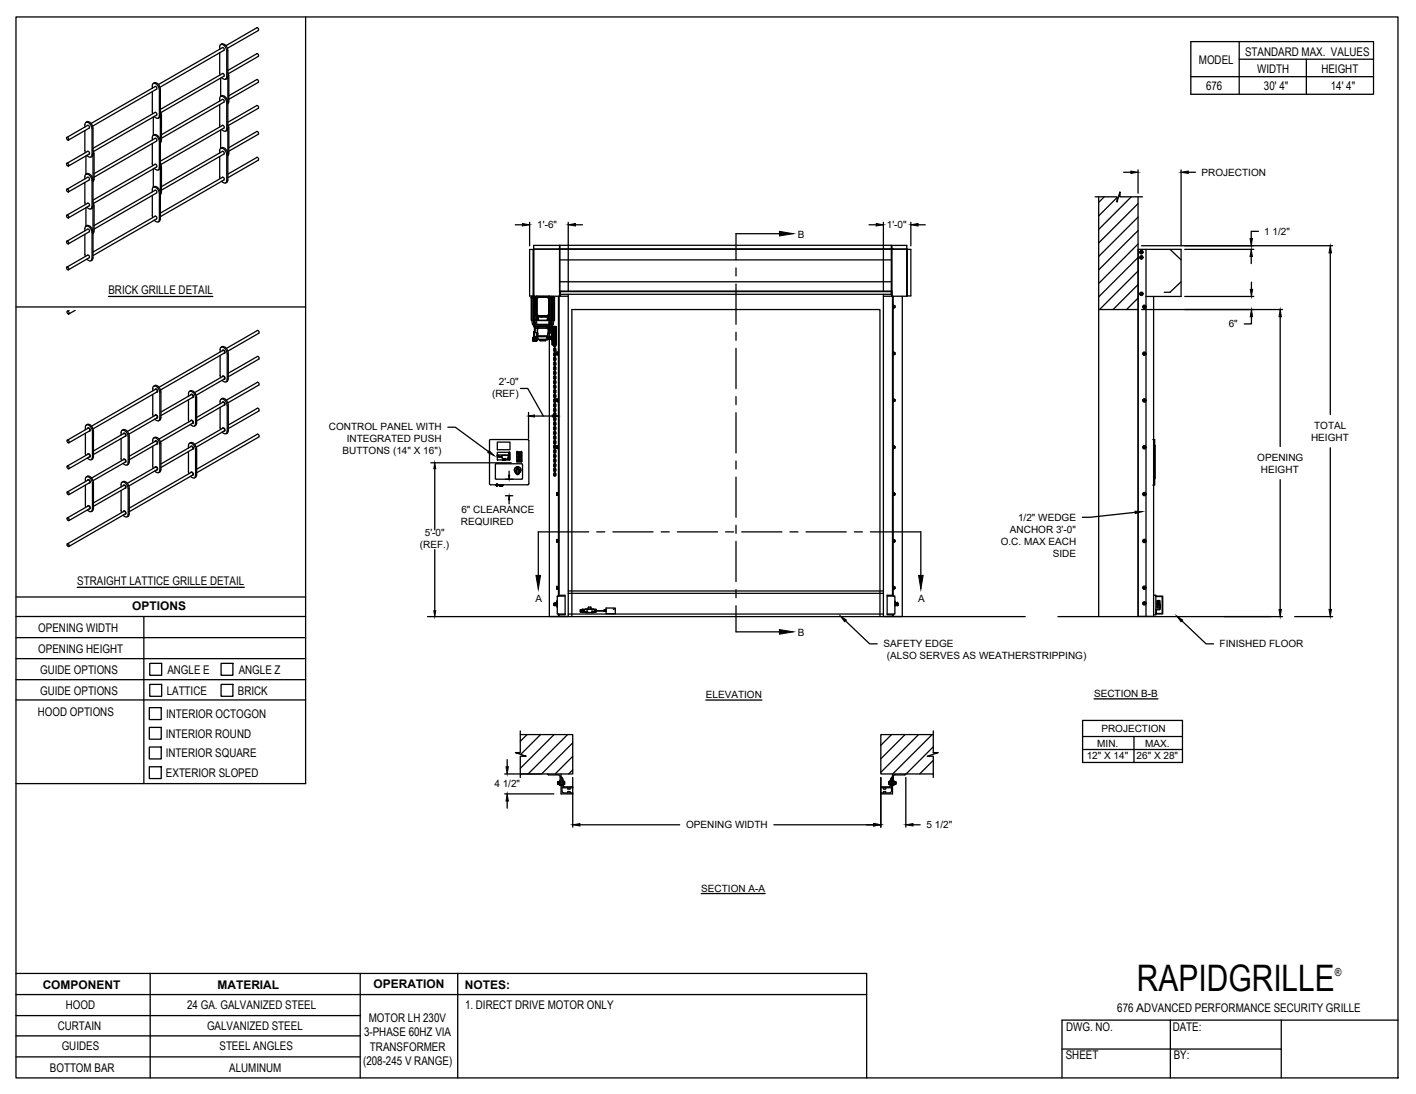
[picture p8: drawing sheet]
<svg xmlns="http://www.w3.org/2000/svg" width="279mm" height="216mm" viewBox="0 0 279 216" stroke-linecap="round" stroke-linejoin="round" font-family="sans-serif">
<!-- layer: SECTION CUTS -->
<g fill="none" stroke="#000" stroke-width=".25">
<path d="M145.2 52.9v1.6M145.2 56v8M153.8 46.1h-8.6v5.2M145.2 65.6v1.6M145.2 68.7v8M145.2 78.3v1.6M145.2 81.4v8M145.2 91v1.6M145.2 94.1v8M116.2 105h-10v8.6M117.8 105h1.5M120.9 105h8"/>
<path d="M130.5 105h1.6M133.6 105h8M143.2 105h1.6M145.2 103.7v1.6M145.2 106.8v8M145.2 116.4v1.6M145.2 119.5v5.2h8.6M146.3 105h8M155.9 105h1.6M159 105h8M168.6 105h1.6M171.7 105h10v8.6"/>
</g>
<path d="M153.8 45.7l2.7 .4-2.7 .5zM105.7 113.6h1l-.5 2.7zM181.3 113.6h.9l-.5 2.7zM153.8 124.2l2.7 .5-2.7 .5z" fill="#000" stroke="#000" stroke-width=".2"/>
<!-- layer: MOTOR LH -->
<g fill="none" stroke="#000" stroke-width=".25">
<path d="M216.1 38.8h4.3v1.1l.6-2v.9h4.4M216.8 38.8v82.9M217.9 38.8l-1.1 1.1M220.4 39l-3.6 3.6M221 38.4l-.2 .2M223.2 38.8l-6.4 6.5M224.6 38.8v82.9M104.8 58.8h.1M104.9 58.8h.1M104.9 58.8v4.4M105 58.7h.1M105 58.7h.3"/>
<path d="M105 58.7l-.2 .1M105 58.4v.3M105.1 58.8h-.3h.4M105.2 58.8v4.4M105.2 49.2v9.2M105.2 58.8h-.4v4.4h.4M105.3 58.4h.1M105.3 49.2h-.8v9.2h.8M105.3 49.2v9.2M105.3 58.5v.2h.5M105.3 58.5h.1M105.3 49.1h4.9"/>
<path d="M105.3 58.5h6.8M105.3 58.5v-10.1h5.1v10.1M105.4 58.7v4.6h-.5M105.4 58.8h-.5v4.4M105.5 58.5v.2M105.5 58.8v4.4M105.6 58.7v.1M105.8 59.9v.8M105.8 59v.7M105.8 58.8h.1M105.8 58.8h-.3v4.4h.2M105.8 59.6v.3"/>
<path d="M105.8 58.7v3.6M105.8 58.8v.2M105.8 58.7h.1M105.9 58.6h2.5v3.8h-2.5zM105.9 58.5h.1M105.9 58.9v3.2M106 58.8v3.3M106 58.5l-.2 .2M106 58.9l.2-.2h1.9l.2 .2v3.2l-.2 .2h-1.9l-.2-.2zM106 58.8l-.1 .1 .1-.1M106 58.5h2.3M106.1 58.7l-.1 .1"/>
<path d="M106.2 58.6l-.2 .2M106.2 58.6l-.1 .1h.1M106.2 58.6v.1M106.2 58.6h1.9M106.5 58.5h.1M107.2 58.5h.1M108 58.6h-1.8M108.1 58.6l.1 .1M108.1 58.7l.2 .2v3.2l-.2 .2M108.2 58.7l.1 .1M108.3 58.5l.2 .2M108.3 58.8l.1 .1"/>
<path d="M108.3 58.8h.1M108.4 58.9v3.2M108.4 58.7l.1 3.6M108.5 58.7h.1M108.5 58.8v4.4l-.3-.1M108.5 58.8h.1M108.5 58.8h.9M108.7 58.7v.1M108.7 58.8v4.4M108.8 58.8v4.4l-.3-.1M108.8 58.5v.2h-.3M108.8 58.7v4.6h.5"/>
<path d="M108.9 58.7h.4M108.9 58.5v.2h-.1M109 58.8v4.4M109.2 58.8h.1M109.2 58.5l.1 .2M109.3 58.7v4.6M109.3 58.8v4.4M109.4 58.8h-.2h.2M109.4 58.8h.1M109.4 58.8v4.4h-.6M110.2 58.5v59.1M110.3 49.1v.1"/>
<path d="M110.3 58.5v59M110.4 49.2h-5.1M110.4 57.6v.7M110.4 49.2h.1M110.4 57.4h.1M110.5 49.1l-.3 .1M110.5 49.1v-.7h65.4v9.7h-65.4v-8.9h65.4M110.5 57.8h.1M110.5 58h.1M110.5 57.7h.1M110.5 57.6h65.4M110.5 49.1h68.4"/>
<path d="M110.5 57.4h65.4M110.5 58.2h.1M110.5 51.3h65.4M110.5 55.6h65.4M110.5 58.1v.4M112.1 58.1v63.6h-3.7v-63.2M174.3 58.5h4.6M174.3 58.1v63.6h3.7v-63.2M175.9 49.2h.1M175.9 57.4h.1M175.9 57.4v1.1M175.9 57.9h.1"/>
<path d="M175.9 57.7h.1M175.9 58.1h.1M176 58.5v-10.1h2.9v10.1M176 49.2h2.9M176 57.6v.7M176.1 49.1v.1M176.1 58.5v59M176.2 49.1v.1M176.2 58.5v59M178.9 49.2h.1M178.9 49.2h.8v9.2h-.8M179 49.2l-.1 9.3"/>
<path d="M179 49.2v9.2M224.6 40.2l-7.8 7.7M224.6 42.8l-7.8 7.8M224.6 45.5l-7.8 7.8M224.6 48.2l-7.8 7.7M224.6 58.5h.1M224.6 58.8l-2.3 2.3M224.6 50.8l-7.8 7.8M224.6 53.5l-7.6 7.6M224.6 56.2l-5 4.9M225.1 57.8l.3 .1-.1 .3-.3-.1zM225.1 49.6l.3 .1-.1 .3-.3-.1z"/>
<path d="M225.1 50.6l.3 .1-.1 .3-.3-.1zM225.2 50.6l.2 .1zM225.2 51l.2-.1zM225.2 50.6l-.2 .1v.2l.2 .1M225.2 49.6l.2 .1zM225.2 50l.2-.1zM225.2 49.6l-.2 .1v.2l.2 .1M225.2 57.8l.2 .1zM225.2 58.2l.2-.1zM225.2 57.8l-.2 .1v.2l.2 .1M225.3 57.8h.1M225.3 49.6h.1"/>
<path d="M225.3 50.6h.1M225.3 50.6v.1M225.4 50.7h.1M225.4 50.7v.2v-.1M225.4 50.9h.1M225.4 49.7h.1M225.4 49.7v.2v-.1M225.4 49.9h.1M225.4 57.9h.1M225.4 57.9v.2v-.1M225.4 58.1h.1M226.1 58.5h6.9v-9.3h-8.4v72.4h3v-63.1"/>
<path d="M226.1 49.2v72.4M230.9 49.2l2.1 2.1M233 55.6l-2.1 2.1h-1.2M104.9 63.2l.2 .8M105.1 64h4.1M105.1 64l.2 .3M105.1 67.3h.1M105.1 66.7h.1M105.2 67l.1-.1zM105.2 67.2h.1M105.2 66.7h.1M105.2 67.2l.5 .1"/>
<path d="M105.2 66.9h.1M105.2 66.9l-.1 .1 .1 .2M105.2 63.2h.2M105.3 66.7h.1M105.2 66.8l-.1 .1M105.2 66.6l.1 .1M105.3 66.8h.1M105.3 66.8v.1M105.3 67.3h.5M105.3 66.9h.1M105.3 66.7l-.1 .1M105.3 67.1l.1 .1"/>
<path d="M105.3 67.1h.1M105.3 66.6h.1M105.3 67.1l-.1 .1 .1 .1M105.3 66.9l-.1 .3M105.3 67.3h.1M105.3 67.3h.2M105.3 66.8v.3M105.3 63.3h.5l.1 .5h-.6zM105.3 67.1v.2M105.3 67h.1M105.3 67.3h.3M105.3 63.3h.1"/>
<path d="M105.3 67.3h.2zM105.3 66.9h.2v.3M105.3 65.4l.2 .1v1h.5M105.3 64.3h3.6M105.3 64.3l.1 .1h3.5v-.1M105.3 65.4v1.1M105.3 67.2h.2M105.4 65.4l-.1 1.4M105.4 67.3h.1M105.4 67.3h-.1M105.4 63.8h.1M105.4 63.8h.2"/>
<path d="M105.4 67.3h-.1h.1M105.5 67.3h.1M105.5 67.3h-.2h.2M105.5 64.6v-.2v1.1M105.5 67.1h.1M105.5 67h.1M105.5 66.7v.2M105.5 66.6v.5M105.5 66.6l-.2-.1v.7M105.5 64.5h.1M105.5 66.7h.1M105.5 65.5h.1"/>
<path d="M105.5 67.1v.1M105.5 63.8v.1M105.5 66.8h.1M105.5 66.4h.5M105.5 67l.1 .1M105.5 64.7l.5 .1M105.5 67.3h.1h-.1M105.5 65.5v-.8h3.2l.1 .9M105.5 65.5v.1l.6 .1M105.5 63.3v.5M105.5 67.1v-.3v.3M105.6 67.1h-.1"/>
<path d="M105.6 67.1h.1M105.6 67.3h.1M105.6 66.7v.2M105.6 66.8v.3M105.6 63.2l3.1 .1M105.6 64.7v.9M105.6 67.1v.1M105.6 66.5v.6M105.6 66.5v.2M105.6 66.9h.1M105.6 63.8h.1M105.6 67.3h-.1h.1"/>
<path d="M105.6 67.3h-.1M105.6 66.5l.1 .4zM105.6 67.2h.1M105.6 66.5h.1M105.7 67.3h.1M105.7 66.9v.3zM105.7 66.7h.3M105.7 67.1h.4M105.7 67.1l.2 .1-.2 .1zM105.7 67.1h.1M105.7 63.1h.1M105.8 67.1h.1"/>
<path d="M105.8 67.3h.1M105.8 60.7h.1M105.8 61.3v1.9M105.8 60.7v.2M105.8 62.3l.2 .2M105.8 60.9v.5M105.8 61.6v.5M105.8 62.4v.8M105.9 67.2h.1M105.9 62.1l.1 .1M105.9 67.1l-.2 .2M105.9 67.3h.1"/>
<path d="M106 66.4v.4h-.3M106 66.8v.1M106 64.7v.1h.3v-.1M106 66.9h.1M106 66.7h-.1M106 62.1l.2 .2 1.9 .1M106 66.8h-.1M106 65.8h.1M106 67.1l-.1 .1M106 65.8v.6M106 62.2l.2 .1M106 62.4v.1"/>
<path d="M106 66.4v.4M106 65.8v1.1M106 62.5v.7h.1v-.7M106 63.1l-.2 .1M106 64.8v.9M106 64.8h.2M106 66.3h.1M106 65.8v.5zM106 67v.1M106 66.3v.7M106.1 64.8v1.5M106.1 66.4v.5"/>
<path d="M106.1 65.8h-.1v.6M106.1 66.9h.1M106.1 66.9v.2M106.1 62.3h.1M106.1 66.9l.1 .1h1.9M106.1 63.1h.1M106.1 67h2M106.2 62.3h.1M106.2 62.4h1.9M106.2 64.8h.1M106.2 64.8h1.8M106.2 62.5v.7h1.8v-.7"/>
<path d="M106.4 62.5h.9zM106.5 67v.1M106.5 67h1.2M106.5 67l.1 .2M106.6 67.2h1.1M106.6 67.2h.1M107.4 62.5h.5zM107.7 67v.2M107.7 67v.1M107.9 62.5h.1M107.9 64.7v.1h.4v-.1M108 64.8h.2"/>
<path d="M108 66.4h.1M108 66.4a.25 .25 0 0 0-.1 .3 .25 .25 0 0 0 .2 .2v.1M108 66.4l.1 .1M108 64.8h.1M108 66.4l.1-.1h-2v.1h1.9M108 66.8h.7M108 66.8h.1M108.1 66.7h.6M108.1 66.4h-.1M108.1 66.8v.2M108.1 62.3v.1l.1-.1M108.1 66.3h.1"/>
<path d="M108.1 62.3h.1M108.1 67h.1M108.1 66.5h.1M108.1 66.3l-.1 .1M108.1 63.1h.1M108.1 66.5l-.1 .2v.1M108.1 66.5h.6M108.1 66.7v.1M108.1 62.3h-.1M108.1 62.5v.7h.1v-.7M108.1 67h.8M108.2 65.7l-.1 .6"/>
<path d="M108.2 64.8v.9M108.2 64.8v.9h.4M108.2 63.1h.1M108.3 62.1v.1zM108.3 62.2l-.1 .1M108.3 62.4l-2.3 .1M108.4 62.3h.1M108.4 63.3h.3v.5M108.4 62.4v.8M108.5 62.3l-.2 .2M108.5 63.1h.1M108.6 63.8h.1"/>
<path d="M108.6 63.8h.2M108.6 64.7h.1M108.6 64.7v.9h.2M108.6 63.8v.1M108.7 66.4v.2zM108.7 66.5v.2M108.7 63.2v.1M108.7 66.5v.1M108.7 66.4l-.6 .1M108.7 66.6v.1M108.7 66.7h.1M108.7 66.7v.1"/>
<path d="M108.7 63.3h-.3l-.1 .5h.4M108.7 63.3h.2M108.7 66.5h.1M108.7 66.6h.1M108.7 66.6v.2M108.8 64.7l-.6 .1M108.8 66.6h.1M108.8 66.6v.1M108.8 66.7v.1M108.8 63.8v.1M108.8 64.4v1M108.8 65.6v1.1"/>
<path d="M108.8 65.6l-.6 .1M108.8 63.8h.1M108.8 65.7h.1M108.9 63.3v.5h-.2M108.9 63.8h-.3M108.9 65.6v1.6M108.9 65.6h.1M108.9 66.9h.1M108.9 65.5l-.1 1.5v-.3h-.1M108.9 67.2h.1M108.9 65.2v.4M108.9 65.2h.1"/>
<path d="M108.9 64.8h.1v2.9h-.1zM108.9 67.7l.1 .4M108.9 67.8l.1 .3M109 66.6l.1 1.1M109 66.3l.1 1.4M109 65.9l.1-1.1v1.5M109 64.4l-.1 .4M109 64.4l.8 .1M109 64.4l-.1 .3M109 64.8h.1M109 68.1h.3M109.1 67.7l.1 .2z"/>
<path d="M109.1 67.7l-.1 .2h.1M109.1 64.7l.2-.1v3.3M109.1 64.7h.1M109.1 64.7v3.1M109.1 67.8h.1M109.1 67.7h.1M109.1 66.4v.1M109.1 65.7l.1-.1-.1 .2M109.1 67.1l.1 .2zM109.1 66.5h.1M109.1 66.3h.1M109.1 67.1l.1 .3"/>
<path d="M109.1 66.1h.1M109.1 64.6l-.1 .2M109.1 65.1v-.4v3M109.1 65.1h.1M109.1 67.4h.1M109.1 67.8l.2 .1M109.1 65.1v.1M109.1 67.4v.4M109.2 64.6l-.1 .2M109.2 64.7v1.6M109.2 65.1l-.1 .3zM109.2 64l-.3 .3"/>
<path d="M109.2 64.6v3.2v-1.5M109.2 64.6v3.3M109.3 72.8l.1 .2M109.3 67.9h.1M109.3 64.6h.1M109.3 64.6l.1 .4M109.3 68.9l.1 .5M109.3 65.2l.1 .5M109.3 70.7l.1 .5M109.3 78v.4h.3l.1-.1M109.3 79l.1 .4M109.3 66.6h.1"/>
<path d="M109.3 66.8h.1M109.3 67.7h.1M109.3 63.3l-.1 .7M109.4 67.6l-.1 .2M109.4 72.8v.1M109.4 78.9h.2M109.4 67.8h.1M109.4 68.9v.3M109.4 65.2v.3M109.4 70.7v.4M109.4 78v.4M109.4 79l.1 .9 .1-.9"/>
<path d="M109.4 68.1h.2M109.4 67.6h.1M109.4 65h.1M109.4 67.5h.1M109.4 68.8v.1M109.4 67.9v.4M109.4 67.4v-.4h.1v.4M109.4 66.5v-.5l.1 .1v.4M109.4 65.1v.1M109.4 69.7v.4M109.4 70.6v.1M109.4 72v-.4h.1v.4"/>
<path d="M109.4 72.5v.3M109.4 73.8v-.4h.1v.4M109.4 74.3v.4M109.4 75.2v.4M109.4 76.1v.4M109.4 77v.5M109.4 77.9v.1M109.4 79.8v.3M109.4 68.7l-.1 .2M109.4 67.8l-.1 .2 .1 .4M109.4 66.9l-.1 .1 .1 .5M109.4 65.9l-.1 .2 .1 .5"/>
<path d="M109.4 65l-.1 .2M109.4 69.6l-.1 .5 .1 .2M109.4 70.5l-.1 .2M109.4 71.4l-.1 .5 .1 .2M109.4 72.4l-.1 .4M109.4 73.3l-.1 .4 .1 .2M109.4 74.2l-.1 .4 .1 .2M109.4 75.1l-.1 .5 .1 .1M109.4 76l-.1 .5 .1 .2M109.4 76.9l-.1 .5 .1 .2M109.4 77.8l-.1 .2M109.4 78.7l-.1 .2"/>
<path d="M109.4 79.7l-.1 .4M109.4 66.4h.1M109.4 69.2h.1M109.4 71h.1M109.4 75.2h.1M109.4 79.2h.1M109.4 66.1l.1-.7v.7M109.4 69.2l.1 .6v-.6M109.4 73.4l.1-.6v.6M109.4 75.2l.1-.6v.6M109.4 78.9l.1-.6v.6M109.4 66.4v.6"/>
<path d="M109.4 71v.6M109.4 68.2l.1 .7zM109.4 67.3l.1 .7zM109.4 64.8l.1 .4zM109.4 70.1l.1 .6zM109.4 71.9l.1 .7zM109.4 73.7l.1 .7zM109.4 75.5l.1 .7zM109.4 76.4l.1 .7zM109.4 77.4l.1 .6zM109.5 67.3h.1M109.5 65.2v.2"/>
<path d="M109.5 66.1v.3M109.5 67.1v.2M109.5 67.5h.1M109.5 65h.1M109.5 66.4v.6M109.5 71v.6M109.5 68.7l.2 .2M109.5 67.8l.2 .2M109.5 66.9l.2 .1M109.5 65.9l.2 .2M109.5 65l.2 .2M109.5 69.6l.2 .2"/>
<path d="M109.5 70.5l.2 .2M109.5 71.4l.2 .2M109.5 72.4l.2 .1M109.5 73.3l.2 .2M109.5 74.2l.2 .2M109.5 75.1l.2 .2M109.5 76l.2 .2M109.5 76.9l.2 .2M109.5 77.8l.2 .2M109.5 78.7l.2 .2M109.5 79.7l.2 .2M109.5 68.8l.1 .1"/>
<path d="M109.5 67.9v.4M109.5 65.1l.1 .1M109.5 69.7v.4M109.5 70.6l.1 .1M109.5 72.5l.1 .3M109.5 74.3v.4M109.5 75.2v.4M109.5 76.1v.4M109.5 77v.5M109.5 77.9l.1 .1M109.5 79.8l.1 .3M109.5 67.6h.1"/>
<path d="M109.5 67.6l.1 .2M109.6 72.8l-.1 .1M109.6 68.9l-.1 .3M109.6 65.2l-.1 .3M109.6 70.7l-.1 .4M109.6 78l-.1 .4M109.6 67.8h.1M109.7 69.2l-.2 .2M109.7 68.2l-.2 .2M109.7 67.3l-.2 .2M109.7 66.4l-.2 .2M109.7 65.5l-.2 .2"/>
<path d="M109.7 70.1l-.2 .2M109.7 71l-.2 .2M109.7 71.9l-.2 .2M109.7 72.8l-.2 .2M109.7 73.7l-.2 .2M109.7 74.6l-.2 .2M109.7 75.6l-.2 .1M109.7 76.5l-.2 .2M109.7 77.4l-.2 .2M109.7 79.2l-.2 .2M109.7 67.9h.1M109.7 67.9v.1"/>
<path d="M109.7 64.6l-.2 .4M109.7 64.6h.1M109.7 65.2v.3M109.7 66.1v.3M109.7 67.1v.2M109.7 68v.2M109.7 68.9v.3M109.7 69.8v.3M109.7 70.7v.3M109.7 71.6v.3M109.7 72.6v.2M109.7 73.5v.2"/>
<path d="M109.7 74.4v.3M109.7 75.3v.3M109.7 76.2v.3M109.7 77.1v.3M109.7 78v.3M109.7 79v.2M109.7 79.9v.2M109.7 64.5v3.4M109.7 64.5v3.5M109.7 64.5h.1M109.8 68h-.1M109.8 64.5v1.8"/>
<path d="M109.8 66.3h.1M109.8 66.3v1.7M109.8 65.8v.3M109.8 66.5v-.2v.4M109.8 66v.3M109.8 64.5v3.5M109.9 69.9h.1M109.9 69.6h.1M109.9 69.6v.3M109.9 69.6h.3h-.3M109.9 79.1h.1M109.9 78.9h.1"/>
<path d="M109.9 79.2l.2 .1M109.9 69.5v.5M109.9 79.2v.1M109.9 69.9l.3 .1h-.3zM109.9 78.9l.3-.1-.3-.1v.5M109.9 79.1h.2v.2M109.9 69.5h.1M109.9 78.7v.5M110.1 69.6v.3M110.1 78.9v.2M110.1 69.5h.1M110.1 78.7l.1 .1"/>
<path d="M110.2 70h-.1M110.2 79.2l-.1 .1M110.2 69.5v.5M110.2 78.7v.6M176.2 69.4h.1M176.2 60.2h.1M176.2 70.1h.1M176.2 60.8h.1M176.2 78.7h.1M176.2 79.3h.1M176.3 69.9h.1M176.3 69.9l.2 .1"/>
<path d="M176.3 60.6h.1M176.3 60.3v.4h.2M176.3 60.3h.2l.1 .3M176.3 79.1h.1M176.3 78.8v.4h.2M176.3 78.8h.2l.1 .3M176.3 70h.1M176.3 60.7h.1M176.3 79.2h.1M176.3 69.6h.2v.3M176.3 60.6l.2 .1M176.3 60.4h.2l.1 .2"/>
<path d="M176.3 79.1l.2 .1M176.3 78.9h.2l.1 .2M176.3 69.5v.1M176.3 60.3h.1M176.3 78.8h.1M176.5 60.3v.4M176.5 78.8v.4M176.5 69.5v.1M176.5 69.6v.4M176.5 69.9h.1M176.5 60.7h.1M176.5 79.2h.1"/>
<path d="M176.6 69.9v-.3l-.3-.1v.4M176.6 69.9h.1M176.6 60.6h.1M176.6 79.1h.1M216.8 61.1h7.8M225.8 69.6l.2 .1zM225.8 70l.2-.1zM225.8 69.6l-.2 .1v.2l.2 .1M225.8 78.8l.2 .1zM225.8 79.3l.2-.1zM225.8 78.8l-.2 .1v.3l.2 .1M226 69.7v.2v-.1"/>
<path d="M226 78.9v.3v-.2M96.6 95.5l.2 .2h7.4M97.7 91.7l.2-.2h5.1l.1 .2v2.7l-.2 .2h-5l-.2-.2M97.7 91.7v2.7M98 95.8h.1M98 95.8h.2h-.2M98 95.8h.2M98 95.7v.2M98.1 87.2h2.5v1.6h-2.5zM98.1 89.3h2.5v1.5h-2.5zM98.1 89.8h2.4M98.1 89.9h.3h-.3"/>
<path d="M98.1 89.9h.1M98.2 89.9h.1M98.2 95.8h.1M98.2 95.7v.2M98.5 90.1l.1 .1zM98.7 95.9h.4h-.4M98.7 95.8h.4h-.4M98.7 95.9h.4M98.7 95.8h.1M98.7 95.8h.4M98.7 95.9h.1M98.7 95.7v.2h.4v-.2"/>
<path d="M99 89.9h1.2v.8h-1.1zM99.1 95.9h.1M99.1 95.8h.1M99.2 90.8h.1M99.2 90.7v.1M99.2 90.7h.4M99.3 90.7h.1M99.3 90.8h.1M99.4 90.8h.1M99.5 90.7h.1M99.6 90.8h.1M99.6 90.7h.1"/>
<path d="M99.6 90.7h-.4h.4M99.6 90.7v.1M99.7 90.8h.1M99.7 90.7h.1M99.8 90.7h.1M100.2 90.7h.1M100.4 89.6h.1M100.4 90.5h.1M100.5 89.6h.1M100.5 90.5h.1M100.5 90.5h-.1l.1 .1M100.5 89.3v1.5"/>
<path d="M100.5 89.3v1.5v-1.5M101.8 93.3l.3 .4M101.8 92.9v.4M101.8 93.3a.65 .65 0 0 1-.2-1 .65 .65 0 0 1 1 0 .65 .65 0 0 1-.1 1M101.9 93.3l.2 .3M101.9 92.9l.1-.5 .1-.1h.2l.1 .6M102 92.4l-.2 .5M102 92.5h.1M102 92.5h.3v1h-.3zM102 91.1v-1.9h.9v1.9M102 89.2h.1M102 91.1h.1"/>
<path d="M102 91.1h.9M102 89.2h.9M102 89.2v1.9M102 92.5h.3M102.2 93.6v.1M102.3 92.5h-.3M102.3 92.4l.2 .5M102.3 92.5h.1M102.3 90.7h.1M102.3 90.8h.1M102.3 90.7l.1 .1M102.4 89.6h.1"/>
<path d="M102.4 89.5h.1M102.4 89.5v.1M102.4 90.7v.1M102.4 90.1h.1M102.4 90.8h.1M102.4 90.2h.1M102.4 90.1v.1M102.4 93.3l-.3 .3M102.5 90.8h.1M102.5 93.3l-.4 .4M102.5 89.5h.1M102.5 92.9v.4"/>
<path d="M102.5 89.6h.1M102.5 90.2h.1M102.5 90.1h.1M102.5 90.1v.1M102.5 90.7v.1M102.6 89.5h.1M102.6 90.1l-.1 .1M102.6 90.8h.1M102.6 90.1v.1M102.6 90.2h.1M102.9 91.1h.1M102.9 89.2h.1"/>
<path d="M104.2 86.7l.1 .2 .1 8.6M104.2 86.7l-7.6 .1v8.7M104.3 95.5l-.1 .2M109.3 80.1l.1 .2M109.3 86.5l.1 .2M109.3 88.3l.1 .2M109.3 91l.2 .2 .2-.2M109.3 85.3l.1 .5M109.3 87.1l.1 .5M109.4 80.1v.1M109.4 86.5v.1M109.4 87.1h.2"/>
<path d="M109.4 88.3v.1M109.4 91v.1M109.4 85.3v.4M109.4 87.1l.1 1 .1-1M109.4 81.1v-.4h.1v.4M109.4 81.6v.4M109.4 82.5v.4M109.4 83.4v.4M109.4 84.3v.4M109.4 85.2v.1M109.4 86.1v.4M109.4 88v.3"/>
<path d="M109.4 88.9v.4M109.4 89.8v.4M109.4 90.7v.3M109.4 91.6v.4M109.4 92.5v.4M109.4 93.4l.1 .5v-.5M109.4 80.6l-.1 .4 .1 .2M109.4 81.5l-.1 .4 .1 .2M109.4 82.4l-.1 .4 .1 .2M109.4 83.3l-.1 .4 .1 .2M109.4 84.2l-.1 .2v.4h.3l.1-.1M109.4 85.1l-.1 .2"/>
<path d="M109.4 86l-.1 .5M109.4 86.9l-.1 .2M109.4 87.8l-.1 .5M109.4 88.7l-.1 .5 .1 .2M109.4 89.6l-.1 .5 .1 .2M109.4 90.6l-.1 .4M109.4 91.5l-.1 .5 .1 .2M109.4 92.4l-.1 .5 .1 .2M109.4 93.3l-.1 .2v.4h.3l.1-.1M109.4 83.4h.1M109.4 85.6h.1M109.4 87.4h.1"/>
<path d="M109.4 88.9h.1M109.4 88.3h.1M109.4 90.7h.1M109.4 92.6h.1M109.4 80.7l.1-.6v.6M109.4 83.4l.1-.6v.6M109.4 85.6l.1 .6v-.6M109.4 87.1l.1-.6v.6M109.4 90.7l.1-.6v.6M109.4 92.6l.1-.7v.7M109.4 88.3v.6M109.4 81l.1 .7z"/>
<path d="M109.4 81.9l.1 .7zM109.4 83.7l.1 .7zM109.4 84.7l.1 .6zM109.4 89.2l.1 .7zM109.4 91l.1 .7zM109.4 92.9l.1 .6zM109.5 81.2h.1M109.5 88.3v.6M109.5 80.6l.2 .2M109.5 81.5l.2 .2M109.5 82.4l.2 .2M109.5 83.3l.2 .2"/>
<path d="M109.5 84.2l.2 .2M109.5 85.1l.2 .2M109.5 86l.2 .2M109.5 86.9l.2 .2M109.5 87.8l.2 .2M109.5 88.7l.2 .2M109.5 89.6l.2 .2M109.5 90.6l.2 .2M109.5 91.5l.2 .2M109.5 92.4l.2 .2M109.5 93.3l.2 .2M109.5 81.6v.4"/>
<path d="M109.5 82.5v.4M109.5 83.4v.4M109.5 84.3v.4M109.5 85.2l.1 .1M109.5 86.1l.1 .4M109.5 88l.1 .3M109.5 88.9v.4M109.5 89.8v.4M109.5 90.7l.1 .3M109.5 91.6v.4M109.5 92.5v.4M109.6 80.1l-.1 .1"/>
<path d="M109.6 86.5l-.1 .1M109.6 88.3l-.1 .1M109.6 91l-.1 .1M109.6 85.3l-.1 .4M109.7 80.1l-.2 .2M109.7 81l-.2 .2M109.7 81.9l-.2 .2M109.7 82.8l-.2 .2M109.7 83.7l-.2 .2M109.7 85.6l-.2 .2M109.7 86.5l-.2 .2M109.7 87.4l-.2 .2"/>
<path d="M109.7 88.3l-.2 .2M109.7 89.2l-.2 .2M109.7 90.1l-.2 .2M109.7 92l-.2 .2M109.7 92.9l-.2 .2M109.7 80.8v.2M109.7 81.7v.2M109.7 82.6v.2M109.7 83.5v.3M109.7 84.4v.3M109.7 85.3v.3M109.7 86.2v.3"/>
<path d="M109.7 87.1v.3M109.7 88.1v.2M109.7 88.9v.3M109.7 89.9v.2M109.7 90.8v.2M109.7 91.7v.3M109.7 92.6v.3M109.7 93.5v.3M109.9 88.4h.1M109.9 88.1h.1M109.9 97.6h.1M109.9 97.4h.1"/>
<path d="M109.9 97.4h.2v.2h-.2zM109.9 97.4v-.2h.2v.2M109.9 97.6v.2h.2M109.9 88.1h.2v-.1a.27 .27 0 0 0-.2 .3 .27 .27 0 0 0 .2 .2M109.9 88.4h.2v.1M109.9 97.2v.6M109.9 88v.5M110.1 97.6v.2M110.1 88.1v.3M110.1 97.2l.1 .1M110.1 88h.1M110.2 97.7l-.1 .1"/>
<path d="M110.2 88.5h-.1M110.2 97.2v.6M110.2 88v.5M176.2 97.2h.1M176.2 87.9h.1M176.2 97.8h.1M176.2 88.6h.1M176.3 97.6h.1M176.3 97.3v.4h.2M176.3 97.3h.2l.1 .3M176.3 88.4h.1M176.3 88.4l.2 .1"/>
<path d="M176.3 97.7h.1M176.3 88.5h.1M176.3 97.6l.2 .1M176.3 97.4h.2l.1 .2M176.3 88.1h.2v.3M176.3 97.3h.1M176.3 88v.1M176.5 97.3v.4M176.5 88v.1M176.5 88.1v.4M176.5 97.7h.1M176.5 88.4h.1"/>
<path d="M176.6 88.4v-.3l-.3-.1v.4M176.6 97.6h.1M176.6 88.4h.1M225.8 88.1l.2 .1zM225.8 88.5l.2-.1zM225.8 88.1l-.2 .1v.2l.2 .1M225.8 97.3l.2 .1zM225.8 97.7l.2-.1zM225.8 97.3l-.2 .1v.2l.2 .1M226 88.2v.2v-.1M226 97.4v.2v-.1M227.5 86.7h.3v9h-.3"/>
<path d="M227.8 87.8v6.7M227.9 87.9v6.5M109.4 119.1h-.1l.1 .4M109.4 119.3h.2M109.4 119h.2v.5h-.2zM109.6 119.1h.1M109.6 119.4h.1M109.6 119.3l.1 .1M109.6 119.1v.2M109.6 119.1v.3M109.7 119.3v.1M109.7 119.1h.1"/>
<path d="M109.7 119.1v.3M109.7 119.1v.2M109.7 119h.1v.5h-.1zM109.7 119.3h.1M109.8 119.5h.1M109.8 119.1h.1M109.8 119l.1 .1M109.9 106.9h.1M109.9 116.1h.1M109.9 115.9h.1M109.9 106.6h.1M109.9 116.1l.3 .1-.3 .1z"/>
<path d="M109.9 115.9l.3-.1-.3-.1v.4M109.9 106.5h.2v.1h-.2zM109.9 106.6v.4h.2M109.9 106.9h.2v.1M109.9 115.7v.6M109.9 106.5v.5M109.9 119.1v.1M109.9 118.7h-.1v.8M109.9 119.4l.1 .5M109.9 119.4h.1M110 118.7h.1M110 118.9h.1"/>
<path d="M110 118.6v.1M110 119.9h.1M110 118.9h-.3v.1M110 118.7l-.1 .4M110.1 115.9v.2M110.1 106.6v.3M110.1 115.7l.1 .1M110.1 106.5h.1M110.2 116.2l-.1 .1M110.2 107h-.1M110.2 106.5v.5M110.2 115.7v.6"/>
<path d="M110.2 117.5h1.3v3.8h-1.3M111.5 117.6h-1.5v3.6h1.5M112.1 117.1h62.2M112.1 116.6h62.2M116.1 119.8v.3M116.6 119.8h.1M116.6 119.8h-.5M116.6 119.8v.3M119.6 120h1.8v1.1h-1.8zM175 117.6h1.6v3.6h-1.6M176.2 106.4h.1M176.2 115.7h.1"/>
<path d="M176.2 116.3h.1M176.2 107.1h.1M176.3 116.1h.1M176.3 115.8v.4h.2M176.3 115.8h.2l.1 .3M176.3 106.9h.1M176.3 106.9l.2 .1M176.3 116.2h.1M176.3 107h.1M176.3 116.1l.2 .1M176.3 115.9h.2l.1 .2M176.3 106.6h.2v.3"/>
<path d="M176.3 115.8h.1M176.3 106.5v.1M176.3 117.6v-.1h-1.3v3.8h1.3v-.1M176.5 115.8v.4M176.5 106.5v.1M176.5 116.2h.1M176.5 106.6v.4M176.5 106.9h.1M176.6 106.9v-.3l-.3-.1v.4M176.6 118.9h.1v.6h.1v-.5h-.1M176.6 118.7l.1 .8M176.6 116.1h.1"/>
<path d="M176.6 106.9h.1M176.6 119v.1M176.7 119.1h.1M176.7 119.5h-.1M176.8 119.1v.3M176.8 119.1h.1M176.8 119.4h.1M176.8 119.1v.2h-.1M176.8 119.1v.3zM176.8 119.1l.1 .2M176.8 119.3l.1 .1M176.8 119.3v-.2v.3"/>
<path d="M176.8 119.1l.1 .3M176.9 119.4h.1M176.9 119.3h.2M177.1 119h.1M177.1 119v.5M177.1 119h-.2v.5h.2M177.1 119v.1M177.1 119l.1 .1M177.1 119.5h.1M177.2 119.4l-.1 .1M177.2 119.1v.3M225.8 106.5l.2 .2z"/>
<path d="M225.8 107l.2-.1zM225.8 106.5l-.2 .2v.2l.2 .1M225.8 115.8l.2 .1zM225.8 116.2l.2-.1zM225.8 115.8l-.2 .1v.2l.2 .1M226 106.7v.2v-.1M226 115.9v.2v-.1M227.6 117.5h.5v3.8h-.5M228.1 117.6h1.3v3.6h-1.3M228.1 117.7h1.2v3.4h-1.2M228.3 118.6v.6l.1-.5M228.3 119.7v.1"/>
<path d="M228.3 118.6h.5v.6M228.3 118.7h.5M228.3 118.6v.3h.5v-.3M228.3 119.3l.2 .2M228.4 119.4l-.1 .5M228.4 119.5h.4v.4M228.4 119.4l-.1-.1v.6h.5M228.4 118.6h.3M228.5 119l-.2 .3M228.5 119v-.3h.2l.1 .5M228.5 119h.1M228.6 119.4h.1"/>
<path d="M228.6 119h.1M228.6 118.7v.3M228.6 119.5h-.1M228.7 119.5h-.2M228.7 119l-.2 .1M228.7 119l.2 .3-.2 .2M228.7 119v.1M228.8 119.4v.1M228.8 119.3l-.1 .1M228.8 119l.1 1.2M228.8 118.9v.2M228.8 119.3v.9"/>
<path d="M228.9 119.7h.1M228.9 119.8h.1M228.9 119.7v.1M84.3 121.7h118M110.2 121.2v.5M110.3 121.3v.4M112.1 121.2h62.2M112.8 121.7v-60.6h60.8v60.6M114.5 120.7l.1 .1M114.6 120.3l-.1 .4M114.6 120.4v.4M114.6 120.3h.2v.5h-.2"/>
<path d="M114.6 120.5h.2M114.8 120.4h.1M114.8 120.7h.1M114.9 120.5v-.1v.3M114.9 120.5v.2M114.9 120.4v.1M114.9 120.7h.1M114.9 120.4l.1 .1M114.9 120.4v.3M114.9 120.4h.1M115 120.8h.1M115.1 120.8h.3"/>
<path d="M115.1 120.4h.1M115.1 120.3v.5M115.1 120.3h.1M115.4 120.3h-.5v.5h.1v-.5M115.6 120.2a.33 .33 0 0 0-.3 .3 .33 .33 0 0 0 .3 .4M115.6 120.2a.35 .35 0 0 0-.3 .3 .35 .35 0 0 0 .3 .4M115.6 120.2h1.5a.33 .33 0 0 1 .3 .3 .33 .33 0 0 1-.3 .4M115.7 120.8h.2M115.7 120.8h.1M115.7 120.7h.1M115.7 120.8v.1M115.7 120.7h.2"/>
<path d="M115.8 120.7l.1 .1h-.2M115.8 120.8v.1M115.9 120.7h.1M115.9 120.8v.1M116.1 120.1l-.1 .1M116.6 120.1l.1 .1M116.8 120.8l.2-.1-.1 .1M116.8 120.7h.1M116.8 120.7h.2M116.8 120.8h.1M116.9 120.7l-.1 .1M116.9 120.8v.1"/>
<path d="M117 120.7h.1M117 120.8v.1M117 120.8l-.2 .1M117.1 120.2a.35 .35 0 0 1 .3 .3 .35 .35 0 0 1-.3 .4h-1.5M117.3 120.3h.2M117.5 120.3h.1M117.6 120.8h-.3M117.6 120.7h.1M117.6 120.4h.1M117.6 120.3v.5M117.6 120.6h1.6M117.6 120.5h1.6"/>
<path d="M119.1 120.5v.1l.1-.1M119.2 120.6h.1M119.2 120.5v.1M119.2 120.5h.1M119.3 120.6h.1M119.3 120.5v.1M119.3 120.5h.1M119.3 120.5h-.1M119.3 120.5l.1 .2v-.2l-.1 .1M119.4 120.5l.1 .2zM119.4 120.6h.1M119.4 120.5h.1"/>
<path d="M119.4 120.5v.2v-.2M119.5 120.6h.1M119.5 120.5h.1M119.5 120.7h.1M119.5 120.4v.3M119.6 120.4l-.1 .3M119.6 120.7h.1M119.6 120.4h.1M176.1 121.3v.4M176.2 121.3v.4M208.7 121.7h42M228.1 120.2h.7l-.6 .1-.1 .7"/>
<path d="M228.1 121h.1M228.8 120.2h.1M228.9 120.2h-.6M102.7 145h10.3v7.7h-10.3M102.7 144.3v4.2h-1l2.1 .7h-1.1v4.2M104 145l-1.3 1.3M106.7 145l-4 3.9M108.1 152.7l.1 .2h2M109.3 145l-6.6 6.6M110 154.7h.1M110 154.3h.1M110 154.3v.4"/>
<path d="M110.1 154.4v.4M110.1 154.2v.2M110.1 154.5h.3M110.2 152.9l.3 .3-.1 1.8 .1-.9M110.4 154.2v.3M110.4 154.5v.3M110.4 154.2h-.3v.6h.3M110.5 154.8l.2 .2M110.7 153.4l.2 .2M110.7 153.4h.1M110.7 155h.1M110.7 152.7v4h2.3"/>
<path d="M110.9 153.6l.2 .2M110.9 153.6h.1M110.9 153.6v2.7l.3 .2h1.6l.2 .2M110.9 155.5h2.1M111.1 155l.2 .3M111.1 154.2h.3v.6M111.1 154.5l.1-.3v.6M111.1 154.1v.1M111.1 153.8v1.2M111.1 154.8v.2M111.2 154.8h.1M111.3 155.3h1.5l.2 .2"/>
<path d="M111.4 154.2v.3h-.2l-.1 .3h.3M111.4 154.8h.1M111.4 154.5v.3h-.2M112 145l-7.8 7.7M112 155.5v.2h.5v-.2M112 156.5v-.3h.5v.3M113 155.5h.1M113 156.7h.1M113 151.9l-.8 .8M113 146.6l-6.1 6.1M113 149.3l-3.5 3.4M173.8 155.5h.1"/>
<path d="M173.8 156.7h.1M173.8 155.5h2.1M174 155.3l-.2 .2M174 156.5l-.2 .2M174 155.3h1.5M174.3 155.5v.2h.5v-.2M174.3 156.5v-.3h.5v.3M175.4 154.8h.1M175.4 154.5v.3h.2M175.4 154.2v.6M175.4 154.2h.3M175.4 154.2v.3h.2l.1 .3h-.3"/>
<path d="M175.6 154.3v-.1v.6M175.6 154.3l.1 .2M175.6 154.8h.1M175.6 154.8l.1 .2M175.7 154.1l-.1 .1M175.9 153.6l-.2 .2v1.2l-.2 .3M175.9 153.6h.1M175.9 153.6v2.7l-.3 .2h-1.6M175.9 145l-2.1 2.1M176.1 153.4l-.2 .2M176.1 153.4h.1M176.1 155h.1"/>
<path d="M176.1 152.7v4h-2.3M176.3 154.8l-.2 .2M176.4 154.2h.3v.6h-.3M176.4 154.2v.3M176.4 154.5v.3M176.4 154.5h.3M176.7 154.5v.3M176.7 154.2v.2M176.7 154.7h.1M176.7 154.3h.1M176.7 154.4v.1M176.8 154.3v.4"/>
<path d="M178.6 145l-4.8 4.8M178.7 152.7l-.2 .2h-2.1l-.1 .3 .1 1.8-.1-.9M181.3 145l-7.5 7.4M183.9 145l-7.8 7.7M184.2 145h-10.4v7.7h10.4M184.2 144.3v4.2h.9l-2.1 .7h1.2v4.2M184.2 147.4l-5.4 5.3M184.2 150.1l-2.7 2.6M184.2 152.7h-.1"/>
<circle cx="225.2" cy="50.8" r=".33"/>
<circle cx="225.2" cy="58" r=".33"/>
<circle cx="225.2" cy="49.8" r=".33"/>
<circle cx="225.2" cy="58" r=".2"/>
<circle cx="225.2" cy="49.8" r=".2"/>
<circle cx="225.2" cy="50.8" r=".2"/>
<circle cx="225.2" cy="49.8" r=".14"/>
<circle cx="225.2" cy="50.8" r=".14"/>
<circle cx="225.2" cy="58" r=".14"/>
<circle cx="225.8" cy="60.5" r=".33"/>
<circle cx="225.8" cy="79" r=".33"/>
<circle cx="225.8" cy="69.8" r=".33"/>
<circle cx="225.8" cy="60.5" r=".2"/>
<circle cx="225.8" cy="79" r=".2"/>
<circle cx="225.8" cy="69.8" r=".2"/>
<circle cx="225.8" cy="69.8" r=".12"/>
<circle cx="225.8" cy="79" r=".12"/>
<circle cx="225.8" cy="60.5" r=".14"/>
<circle cx="225.8" cy="60.6" r=".19"/>
<circle cx="98.2" cy="90.1" r=".1"/>
<circle cx="98.2" cy="90.1" r=".09"/>
<circle cx="98.6" cy="90.1" r=".1"/>
<circle cx="98.9" cy="90.1" r=".1"/>
<circle cx="98.9" cy="90.1" r=".09"/>
<circle cx="100.4" cy="90.5" r=".07"/>
<circle cx="100.4" cy="89.6" r=".07"/>
<circle cx="102.5" cy="89.5" r=".29"/>
<circle cx="102.5" cy="90.8" r=".29"/>
<circle cx="102.5" cy="90.2" r=".29"/>
<circle cx="102.5" cy="89.5" r=".22"/>
<circle cx="102.5" cy="90.2" r=".22"/>
<circle cx="102.5" cy="90.8" r=".22"/>
<circle cx="225.8" cy="88.3" r=".33"/>
<circle cx="225.8" cy="97.5" r=".33"/>
<circle cx="225.8" cy="97.5" r=".2"/>
<circle cx="225.8" cy="88.3" r=".2"/>
<circle cx="225.8" cy="97.5" r=".12"/>
<circle cx="225.8" cy="88.3" r=".12"/>
<circle cx="225.8" cy="116" r=".33"/>
<circle cx="225.8" cy="119.1" r=".33"/>
<circle cx="225.8" cy="106.8" r=".33"/>
<circle cx="225.8" cy="119.1" r=".2"/>
<circle cx="225.8" cy="116" r=".2"/>
<circle cx="225.8" cy="106.8" r=".2"/>
<circle cx="225.8" cy="106.8" r=".12"/>
<circle cx="225.8" cy="119.1" r=".12"/>
<circle cx="225.8" cy="116" r=".12"/>
<circle cx="228.6" cy="119.3" r=".12"/>
<circle cx="228.6" cy="119.3" r=".1"/>
<circle cx="228.6" cy="119.3" r=".24"/>
<circle cx="121.1" cy="120.2" r=".05"/>
</g>
<!-- layer: ANNOTATIONS -->
<g fill="none" stroke="#000" stroke-width=".25">
<path d="M221.7 34h1.4M224.6 33.5v4.6M233 33.5v15M234.5 34h1.4M101.7 44.4h1.4M104.5 43.9v4.6M112.1 43.9v13.5M113.5 44.4h1.4M171.5 44.4h1.4M174.3 43.9v13.5M179.7 43.9v4.6M181.1 44.4h1.5"/>
<path d="M225.3 48.5h37.7M233.8 58.5h13.6M233.8 49.2h13.6M246.9 50.6v1.4M246.9 55.7v1.4M248.3 45.7h-1.4v1.4M262.5 49.9v31.9M102.7 76.7h1.4l3.1 5.4M225.3 61.1h27.8M246.9 62.5v1.4h-1.4M252.6 62.5v25.6M85 91.3h15.9"/>
<path d="M85.8 92.5v12.1M88.4 84.3h1.4l6.6 4.8M99.7 97.8h1.5M99.7 94.6h1.5M100.5 93v.8M100.5 98.6v.8M104.3 81.4v5.1M105.5 82.1h3.5M252.6 94.7v25.6M262.5 88.4v31.9M85.8 108.5v12M224 101.1l-8.9 1h-1.5"/>
<path d="M139.3 138.2h11M166.8 122.5l4.8 4.6h1.5M215.9 137.9h12.6M233.2 122.5l4.8 4.6h1.5M241.6 121.7h11.5M255.5 121.7h7.5M99.6 152.7h7.1M99.6 156.7h9.7M100.1 149.9v1.4M100.1 158.1v1.4M113 153.4v9.8M173.8 153.4v9.8"/>
<path d="M178.7 153.4v9.8M213.6 142.2h19.7v8.3h-19.7zM213.6 145.4h19.7M213.6 147.9h19.7M223.8 145.4v5.1M114.4 162.8h19.7M138.4 176.3h12.6M152.7 162.8h19.7M180.1 162.8h1.5"/>
</g>
<g fill="#000" stroke="#000" stroke-width=".2">
<path d="M223.1 33.8l1.5 .2-1.5 .2zM233 34l1.5-.2v.4zM103.1 44.1l1.4 .3-1.4 .2zM112.1 44.4l1.4-.3v.5zM172.9 44.1l1.4 .3-1.4 .2zM179.7 44.4l1.4-.3v.5zM246.9 49.2l.2 1.4h-.4zM246.7 47.1h.4l-.2 1.4zM246.7 57.1h.5l-.3 1.4zM262.5 48.5l.2 1.4h-.5zM246.9 61.1l.3 1.4h-.5zM252.6 61.1l.2 1.4h-.4z"/>
<path d="M85.8 91.3l.2 1.2h-.4zM96.5 88.9l1 1-1.3-.6zM100.3 93.8h.3l-.1 .8zM100.5 97.8l.1 .8h-.3zM104.3 82.1l1.2-.2v.4zM109 81.9l1.1 .2-1.1 .2zM224 100.9l1.4 .1-1.4 .3zM85.6 120.5h.4l-.2 1.2zM165.8 121.6l1.2 .8-.3 .3zM232.2 121.6l1.2 .8-.4 .3zM252.4 120.3h.4l-.2 1.4zM262.2 120.3h.5l-.2 1.4z"/>
<path d="M99.8 151.3h.5l-.2 1.4zM100.1 156.7l.2 1.4h-.5zM113 162.8l1.4-.3v.5zM172.4 162.5l1.4 .3-1.4 .2zM178.7 162.8l1.4-.3v.5z"/>
</g>
<!-- layer: STRAIGHT LATTICE -->
<g fill="none" stroke="#000" stroke-width=".25">
<path d="M30.1 18.1v4.4M30.1 17.4v-.8l.2-.1a1.18 1.18 0 0 1 1.1 1.2M30.4 16.3a1.21 1.21 0 0 1 1.2 1.3v25.6l-.2 .5M30.5 16.4l-.3 .1M31.5 17.7v5.2M43.3 9.2l.2-.4a1.18 1.18 0 0 1 1.2 1.2v5.2M43.3 10.4l.1 4.4M43.3 19.9l.1-.7 .1-.2a1.18 1.18 0 0 1 1.2 1.3v5.1l-.1 .4a.65 .65 0 0 1-.9-.3M43.3 9.2v.5M43.5 15.4v3.6l.3-.1M43.6 8.8a.92 .92 0 0 1 1.3 .9l.1 25.8-.1 .4-.4 .2M43.8 18.9a1.18 1.18 0 0 1 1.1 1.3"/>
<path d="M43.9 9.4l.3 .2v.3l-12.6 7.3M43.9 9.4l-12.6 7.3M44.7 15.2l-.1 .4a.65 .65 0 0 1-.9-.3M44.7 15.5l-.2 .1M44.9 14.3l.2 .6v5.2l-.2 .4M44.9 15.1l-.2 .4M51 6v-.4l-.3-.1-6.1 3.5M51 11.1v-.3l-.3-.2-5.7 3.3M51 16.2v-.3l-.3-.2-5.6 3.2M51 6l-6.1 3.5M51 11.1l-5.9 3.4M51 16.2l-5.9 3.4"/>
<path d="M13.2 27.1l.3 .2v.3l-.3-.1zM13.2 32.2l.3 .2v.3l-.3-.1zM13.2 37.3l.3 .2v.4l-.3-.2zM13.2 27.1l4.1-2.4 .3 .2v.4l-4.1 2.3M13.2 32.2l4.1-2.3 .3 .1v.4l-4.1 2.4M13.2 37.4l4.1-2.4 .3 .1v.4l-4.1 2.4M16.7 24.6v.5M16.7 25.8v3.9M16.7 34.8v.5M16.7 36v4M16.8 24.6l.2-.4a1.18 1.18 0 0 1 1.1 1.2l.1 5.1-.2 .4a.65 .65 0 0 1-.9-.2M16.8 29.7v.4"/>
<path d="M16.8 39.9v.5M16.8 34.8l.2-.4a1.18 1.18 0 0 1 1.1 1.2M17 24.2a.92 .92 0 0 1 1.3 .8l.1 25.9M17 30.8v3.6a.92 .92 0 0 1 1.3 .9v.2M18 24.4l12.6-7.3 .3 .1v.4l-12.6 7.3M18.2 35.6l-.1 5.2-.1 .4a.65 .65 0 0 1-.9-.3M18.3 29.6l.3 .7-.1 5.1-.2 .4M18.3 39.8l.2 .7 .1 5.2M18.3 30.4l-.1 .4-.3 .2M18.4 29.3l12.2-7.1 .3 .2v.3l-12.4 7.2M18.4 39.5l12.2-7.1 .3 .2v.3l-12.4 7.2M30.1 27.1l.2-.4a1.18 1.18 0 0 1 1.1 1.3"/>
<path d="M30.1 38.6v4.3M30.1 37.9v-.8l.2-.2a1.18 1.18 0 0 1 1.1 1.3M30.1 28.3v4.4M30.1 27.2v.4M30.2 33.3v3.7a.92 .92 0 0 1 1.4 .8v.3M30.2 23.1v3.6a.92 .92 0 0 1 1.4 .9v.2M30.6 27.3l.3 .2v.3l-12.3 7.2M30.6 27.3l-12 7M31.4 33.1l-.1 .4a.65 .65 0 0 1-.9-.3M31.4 22.9l-.1 .4a.65 .65 0 0 1-.9-.3M31.5 28v5.1M31.5 38.2v5.1"/>
<path d="M31.5 33.4l-.3 .1M31.5 23.2l-.3 .1M31.6 33l-.2 .4M31.6 22.7l-.2 .5M31.6 32.2l.2 .7M31.6 21.9l.2 .7M31.6 21.6l12.3-7.1 .3 .2v.3l-12.4 7.2M31.6 31.8l12.3-7.1 .3 .2v.4l-12.4 7.1M31.8 38l-.2 .4M31.8 27.7l-.2 .5M31.9 36.8l12-6.9 .3 .1v.4l-12.3 7.1M31.9 22.6v5.1"/>
<path d="M31.9 32.9v5.1M43.3 29.7l.2-.4a1.18 1.18 0 0 1 1.2 1.2v5.1M43.3 20.6l.1 4.4M43.3 30.9l.1 4.3M43.3 29.7v.5M43.5 25.7l.1 3.6a.92 .92 0 0 1 1.3 .9v.2M44.2 20.2v-.4l-.3-.2-12 7M44.2 20.2l-12.3 7.1M44.7 35.6l-.1 .5a.65 .65 0 0 1-.9-.3M44.9 24.5l.2 .7M44.9 25.3v.3l-.4 .3M45.1 25.2v5.1l-.2 .4"/>
<path d="M50.7 31.1l.3 .1v.4M50.7 31.1l-5.7 3.3M51 21.4v-.4l-.3-.2-5.7 3.3M51 26.5v-.4l-.3-.2-5.6 3.2M51 21.4l-5.9 3.4M51 31.6l-6 3.5M51 26.5l-5.9 3.3M13.2 42.5l.3 .1v.4l-.3-.2zM13.2 52.7l.3 .2v.3l-.3-.1zM13.2 47.6l.3 .2v.3l-.3-.2zM13.2 42.5l4.1-2.4 .3 .2v.3l-4.1 2.4M13.2 47.6l4.1-2.4 .3 .2v.3l-4.1 2.4"/>
<path d="M16.7 45.1v.5M16.7 46.2v4M16.8 50.2v.4M16.8 45.1l.2-.5a1.21 1.21 0 0 1 1.2 1.3l-.1 5.1-.1 .4a.65 .65 0 0 1-.9-.3M17 41v3.6a.92 .92 0 0 1 1.3 .9v.3M17.3 50.4l-4.1 2.3M17.3 50.3l.3 .2v.4l-4.1 2.3M18.1 51.4l-.2 .1M18.3 40.7l-.1 .3-.3 .2M18.3 50.9l-.2 .4M18.5 45.6l-.2 .5M18.6 44.5l12-7 .3 .2v.4l-12.3 7.1"/>
<path d="M30.9 43.2v-.4l-.3-.2-12.2 7.1M30.9 43.2l-12.5 7.2M31.4 43.3l-.1 .4a.65 .65 0 0 1-.9-.3M31.5 43.7l-.3 .1M31.6 42.1l12.3-7.1 .3 .1v.4l-12.6 7.3M13.3 61.4l.3 .2v.4l-.3-.2zM13.7 61.2l-.4 .2M14.9 61.2l-1.3 .8"/>
</g>
<!-- layer: BRICK -->
<g fill="none" stroke="#000" stroke-width=".25">
<path d="M30.1 77.1l.1-.7 .1-.2a1.21 1.21 0 0 1 1.2 1.3v5.1l-.1 .4a.64 .64 0 0 1-.9-.3M30.1 77.8v4M30.5 76.1l-.1 .1M30.5 76.1a1.18 1.18 0 0 1 1.2 1.2M30.6 76.9v-.1a.33 .33 0 0 1 .5 .2 .33 .33 0 0 1-.2 .4M31.8 77.3v5.2M37.2 78.2v-.8l.2-.2a1.21 1.21 0 0 1 1.2 1.3v5.1l-.2 .4a.64 .64 0 0 1-.8-.2M37.2 78.9l.1 4.3M37.4 77.3a.92 .92 0 0 1 1.3 .8l.1 .3M37.6 77.9h.1a.33 .33 0 0 1 .4 .1 .33 .33 0 0 1-.2 .5M37.7 77.8l.3 .2v.4l-6.2 3.6M37.7 77.9l-5.9 3.4"/>
<path d="M38.8 78.4v5.1M43.4 69.5l.1-.8 .1-.2a1.18 1.18 0 0 1 1.2 1.3M43.4 70.2l.1 4.3M43.4 79.7l.1-.8 .1-.1a1.18 1.18 0 0 1 1.2 1.2M43.6 68.5a.92 .92 0 0 1 1.4 .9v.3M43.8 78.7l-.2 .1M43.8 78.6a1.18 1.18 0 0 1 1.2 1.3v5.1M43.9 69.2a.33 .33 0 0 1 .4 .1 .33 .33 0 0 1-.1 .4M43.9 74.3a.33 .33 0 0 1 .4 .1 .33 .33 0 0 1-.1 .4M43.9 79.4a.33 .33 0 0 1 .4 .1 .33 .33 0 0 1-.1 .5M44 74.3l.3 .1v.4l-5.6 3.2M44 69.1l.3 .2v.4l-12.6 7.3"/>
<path d="M44 79.4l.3 .1v.4l-5.5 3.2M44 69.2l-12.6 7.2M44 74.3l-5.6 3.2M44 79.4l-5.2 3M44.7 68.7l6.1-3.5 .3 .2v.3l-6.1 3.6M44.8 74.9l-.1 .4a.64 .64 0 0 1-.9-.3M44.8 69.8v5.1M45 73.7l5.8-3.4 .3 .2v.4l-6.1 3.5M45 69.7v5.1l-.1 .3-.3 .3M50.8 75.4l.3 .2v.4l-6.1 3.5M50.8 75.5l-6.1 3.5M13.3 86.8l.3 .2v.4l-.3-.2z"/>
<path d="M13.3 97.1l.3 .1v.4l-.3-.2zM13.3 92l.3 .1v.4l-.3-.2zM16.8 84.3l.2-.4a1.18 1.18 0 0 1 1.2 1.2v5.2M16.8 89.4l.1 .5M16.8 94.6l.2-.5a1.21 1.21 0 0 1 1.2 1.3v5.1l-.1 .4a.64 .64 0 0 1-.9-.3M16.8 99.7l.1 .4M16.8 84.3v.5M16.8 85.5v4M16.8 94.6v.4M16.8 95.7v4M17.2 83.8a1.18 1.18 0 0 1 1.2 1.2M17.2 94a1.18 1.18 0 0 1 1.2 1.2"/>
<path d="M17.3 83.8l-.3 .1M17.3 94l-.3 .1M17.3 84.6v-.1a.33 .33 0 0 1 .4 .2 .33 .33 0 0 1-.1 .4M17.3 89.7v-.1a.32 .32 0 0 1 .4 .2 .32 .32 0 0 1-.1 .4M17.3 99.9v-.1a.33 .33 0 0 1 .4 .2 .33 .33 0 0 1-.1 .4M17.3 94.8v-.1a.33 .33 0 0 1 .4 .2 .33 .33 0 0 1-.1 .4M17.4 84.5l.3 .2v.3M17.4 89.6l.3 .2v.3l-4.1 2.4M17.4 94.7l.3 .2v.4l-4.1 2.3M17.4 99.8l.3 .2v.4l-4.1 2.3M17.4 84.5l-4.1 2.4M17.4 94.7l-4.1 2.4"/>
<path d="M17.4 89.6l-4.1 2.4M17.4 99.8l-4.1 2.4M17.7 85l-4.1 2.4M18.1 84.1l12.6-7.3 .3 .2v.3l-12.6 7.3M18.2 90.2l-.1 .5a.64 .64 0 0 1-.9-.3M18.2 90.6l-.2 .1M18.4 90.1l-.2 .5M18.4 85v5.1M18.4 95.3v5.1M23.9 90.5l.1 .4M23.9 96.1v-.8l.2-.2a1.18 1.18 0 0 1 1.2 1.3M23.9 96.8l.1 4.3"/>
<path d="M23.9 85.9v-.8l.2-.2a1.18 1.18 0 0 1 1.2 1.3M23.9 86.6v3.9M24.1 95.2a.92 .92 0 0 1 1.4 .8v5.4l-.1 .4-.3 .2M24.1 84.9a.92 .92 0 0 1 1.4 .9v5.4M24.3 95.8h.1a.33 .33 0 0 1 .4 .1 .33 .33 0 0 1-.2 .5M24.3 90.7h.1a.33 .33 0 0 1 .4 .1 .33 .33 0 0 1-.2 .4M24.3 85.6l.1-.1a.33 .33 0 0 1 .4 .2 .33 .33 0 0 1-.2 .4M24.4 95.8l.3 .1v.4M24.4 85.5l.3 .2v.4M24.4 90.6l.3 .2v.4M24.4 90.7l-6.3 3.6M24.4 85.5l-6 3.5"/>
<path d="M24.4 95.8l-6 3.5M24.7 91.2l-6.3 3.6M24.7 86.1l-6.3 3.6M24.7 96.3l-6.3 3.6M25.3 91.3l-.2 .4a.64 .64 0 0 1-.8-.3M25.3 86.2v5.1M25.3 96.4v5.1M25.3 91.7l-.2 .1M25.5 91.2l-.2 .4M30.1 81.8l.1 .4M30.1 87.4l.1-.8 .1-.2a1.18 1.18 0 0 1 1.2 1.3v5.1M30.1 88.1l.1 4.3"/>
<path d="M30.4 86.4a.92 .92 0 0 1 1.3 .9v.3M30.6 87.1a.33 .33 0 0 1 .5 .1 .33 .33 0 0 1-.2 .5M30.6 92.2a.32 .32 0 0 1 .5 .1 .32 .32 0 0 1-.2 .5M30.6 82v-.1a.33 .33 0 0 1 .5 .2 .33 .33 0 0 1-.2 .4M30.7 92.2l.3 .1v.4l-5.6 3.2M30.7 87l.3 .2v.4l-5.5 3.1M30.7 87.1l-5.2 2.9M30.7 92.2l-5.6 3.2M31 82.4v-.3l-.3-.2-5.6 3.3M31 82.5l-5.6 3.2M31.4 86.7l6.3-3.7 .3 .1v.4l-6.3 3.7M31.5 92.8l-.1 .4a.64 .64 0 0 1-.9-.3"/>
<path d="M31.7 92.7l-.1 .3-.3 .3M31.7 82.5l-.1 .3-.3 .2M31.8 91.6l5.9-3.5 .3 .2v.3l-6.2 3.7M31.8 87.6v5.1M37.2 89.1l.1 4.4M37.2 88.4v-.7l.2-.2a1.18 1.18 0 0 1 1.2 1.2v5.2M37.4 87.5a.92 .92 0 0 1 1.3 .9l.1 .2M37.6 83.1l.1-.1a.32 .32 0 0 1 .4 .1 .32 .32 0 0 1-.2 .5M37.6 93.3l.1-.1a.33 .33 0 0 1 .4 .2 .33 .33 0 0 1-.2 .4M37.6 88.2l.1-.1a.33 .33 0 0 1 .4 .1 .33 .33 0 0 1-.2 .5M37.7 93.2l.3 .2v.3l-12.5 7.3M37.7 93.2l-12.2 7.1"/>
<path d="M38.6 93.8l-.2 .5a.64 .64 0 0 1-.8-.3M38.8 83.5l-.1 .3-.3 .3M38.8 93.7l-.1 .4-.3 .2M38.8 92.6l12-6.9 .3 .2v.3l-12.3 7.1M38.8 88.6v5.1M43.4 80.4l.1 4.3M43.9 84.6v-.1a.33 .33 0 0 1 .4 .2 .33 .33 0 0 1-.1 .4M44 84.5l.3 .2v.3M44 84.5l-5.6 3.2M44.3 85l-5.6 3.2M44.8 85.1l-.1 .4a.64 .64 0 0 1-.9-.2M44.8 80v5.1"/>
<path d="M45 85l-.1 .4-.3 .2M50.8 80.6l.3 .1v.4l-6.1 3.5M50.8 80.6l-5.8 3.3M13.3 107.3l.3 .2v.3l-.3-.1zM13.3 102.2l.3 .2v.3l-.3-.2zM18.2 100.8l-.2 .1M18.4 100.4l-.2 .4M24.3 101l.1-.1a.34 .34 0 0 1 .4 .1 .34 .34 0 0 1-.1 .5h-.1M24.4 100.9l.3 .2v.3M24.4 100.9l-11.1 6.4M24.7 101.4l-11.1 6.4M25.3 101.5l-.2 .4a.64 .64 0 0 1-.8-.2"/>
</g>
<!-- layer: TITLE BLOCK -->
<g fill="none" stroke="#000" stroke-width=".25">
<path d="M3.2 3.3h272.6v209.4h-272.6zM60.3 3.3v151.3h-57.1M235 8.2h36v10.4h-36zM235 15.1h36M244.5 11.7h26.5M244.5 8.2v10.4M21.4 58.5h20.6M3.2 60.6h57.1M3.2 117.8h57.1M15.2 115.9h33M3.2 125.8h57.1M3.2 130h57.1"/>
<path d="M3.2 121.7h57.1M3.2 138.1h57.1M3.2 134.1h57.1M28.4 121.7v32.9M29.5 139.7h2.3v2.3h-2.3zM29.5 130.9h2.4v2.4h-2.4zM29.5 135.1h2.4v2.3h-2.4zM43.6 130.9h2.4v2.4h-2.4zM43.6 135.1h2.4v2.3h-2.4zM29.5 143.6h2.3v2.3h-2.3zM29.5 147.4h2.3v2.4h-2.3zM29.5 151.3h2.3v2.3h-2.3z"/>
<path d="M3.2 196.3h167.8M3.2 192.1h167.8v20.6M29.6 192.1v20.6M71.1 192.1v20.6M90.3 192.1v20.6M3.2 208.6h67.9M3.2 204.4h67.9M3.2 200.4h67.9M209.6 207h43.2M230.9 201.3v11.4M252.8 201.3v11.4M275.8 201.3h-66.2v11.4"/>
</g>
<!-- layer: 0 -->
<path d="M257.8 11.7v6.9" fill="none" stroke="#000" stroke-width=".25"/>
<text font-size="7.2" x="224.3" y="195.5">RAPIDGRILLE</text>
<g font-size="2.4">
<text x="245.7" y="11.1">STANDARD MAX. VALUES</text>
<text x="236.6" y="12.7">MODEL</text>
<text x="238" y="17.8">676</text>
<text x="248.1" y="14.4">WIDTH</text>
<text x="249.4" y="17.8">30' 4&quot;</text>
<text x="260.7" y="14.4">HEIGHT</text>
<text x="262.6" y="17.8">14' 4&quot;</text>
<text x="21.4" y="58">BRICK GRILLE DETAIL</text>
<text x="15.2" y="115.4">STRAIGHT LATTICE GRILLE DETAIL</text>
<text x="7.6" y="124.7">OPENING WIDTH</text>
<text x="26.1" y="120.4">OPTIONS</text>
<text x="7.6" y="128.8">OPENING HEIGHT</text>
<text x="7.9" y="132.9">GUIDE OPTIONS</text>
<text x="7.9" y="137.1">GUIDE OPTIONS</text>
<text x="32.9" y="137.1">LATTICE</text>
<text x="33" y="133">ANGLE E</text>
<text x="46.9" y="137.1">BRICK</text>
<text x="47.1" y="133">ANGLE Z</text>
<text x="7.5" y="141.3">HOOD OPTIONS</text>
<text x="32.8" y="141.7">INTERIOR OCTOGON</text>
<text x="32.7" y="145.6">INTERIOR ROUND</text>
<text x="32.7" y="149.5">INTERIOR SQUARE</text>
<text x="32.7" y="153.4">EXTERIOR SLOPED</text>
<text x="8.4" y="195.2">COMPONENT</text>
<text x="42.9" y="195.1">MATERIAL</text>
<text x="73.7" y="195">OPERATION</text>
<text x="91.7" y="195.2">NOTES:</text>
<text x="11.4" y="203.2">CURTAIN</text>
<text x="13" y="199.2">HOOD</text>
<text x="36.9" y="199.1">24 GA. GALVANIZED STEEL</text>
<text x="40.9" y="203.3">GALVANIZED STEEL</text>
<text x="72.8" y="201.7">MOTOR LH 230V</text>
<text x="91.8" y="199.1">1. DIRECT DRIVE MOTOR ONLY</text>
<text x="210.4" y="203.6">DWG. NO.</text>
<text x="220.5" y="199.8">676 ADVANCED PERFORMANCE SECURITY GRILLE</text>
<text x="231.4" y="203.4">DATE:</text>
<text x="12.2" y="207.3">GUIDES</text>
<text x="43.3" y="207.2">STEEL ANGLES</text>
<text x="71.8" y="204.5">3-PHASE 60HZ VIA</text>
<text x="73" y="207.3">TRANSFORMER</text>
<text x="210.3" y="209.1">SHEET</text>
<text x="231.6" y="209">BY:</text>
<text x="9.8" y="211.5">BOTTOM BAR</text>
<text x="45.2" y="211.6">ALUMINUM</text>
<text x="71.6" y="210.2">(208-245 V RANGE)</text>
</g>
<text font-size="2.2" x="263.4" y="192.7">®</text>
<g font-size="2">
<text x="237.1" y="34.7">PROJECTION</text>
<text x="106" y="45">1'-6&quot;</text>
<text x="157.4" y="46.9">B</text>
<text x="175" y="45">1'-0&quot;</text>
<text x="249.4" y="46.4">1 1/2&quot;</text>
<text x="242.4" y="64.6">6&quot;</text>
<text x="98.4" y="76">2'-0&quot;</text>
<text x="97.1" y="78.3">(REF)</text>
<text x="64.9" y="84.8">CONTROL PANEL WITH</text>
<text x="67.6" y="89.6">BUTTONS (14&quot; X 16&quot;)</text>
<text x="68.4" y="87.2">INTEGRATED PUSH</text>
<text x="258.7" y="87">HEIGHT</text>
<text x="259.3" y="84.6">TOTAL</text>
<text x="248.1" y="90.9">OPENING</text>
<text x="248.8" y="93.3">HEIGHT</text>
<text x="91" y="101.3">6&quot; CLEARANCE</text>
<text x="83.8" y="105.8">5'-0&quot;</text>
<text x="91" y="103.7">REQUIRED</text>
<text x="197.5" y="107.6">O.C. MAX EACH</text>
<text x="199.3" y="105.2">ANCHOR 3'-0&quot;</text>
<text x="200.9" y="102.8">1/2&quot; WEDGE</text>
<text x="82.8" y="108.2">(REF.)</text>
<text x="207.7" y="109.9">SIDE</text>
<text x="105.7" y="118.9">A</text>
<text x="181.2" y="118.9">A</text>
<text x="157.4" y="125.5">B</text>
<text x="174.3" y="127.6">SAFETY EDGE</text>
<text x="175" y="130">(ALSO SERVES AS WEATHERSTRIPPING)</text>
<text x="240.6" y="127.8">FINISHED FLOOR</text>
<text x="139.3" y="137.7">ELEVATION</text>
<text x="215.9" y="137.5">SECTION B-B</text>
<text x="214.4" y="149.7">12&quot; X 14&quot;</text>
<text x="216.5" y="147.4">MIN.</text>
<text x="217.3" y="144.5">PROJECTION</text>
<text x="224.3" y="149.7">26&quot; X 28&quot;</text>
<text x="225.9" y="147.4">MAX.</text>
<text x="97.6" y="155.4">4 1/2&quot;</text>
<text x="135.4" y="163.5">OPENING WIDTH</text>
<text x="182.8" y="163.5">5 1/2&quot;</text>
<text x="138.4" y="175.9">SECTION A-A</text>
</g>
</svg>
